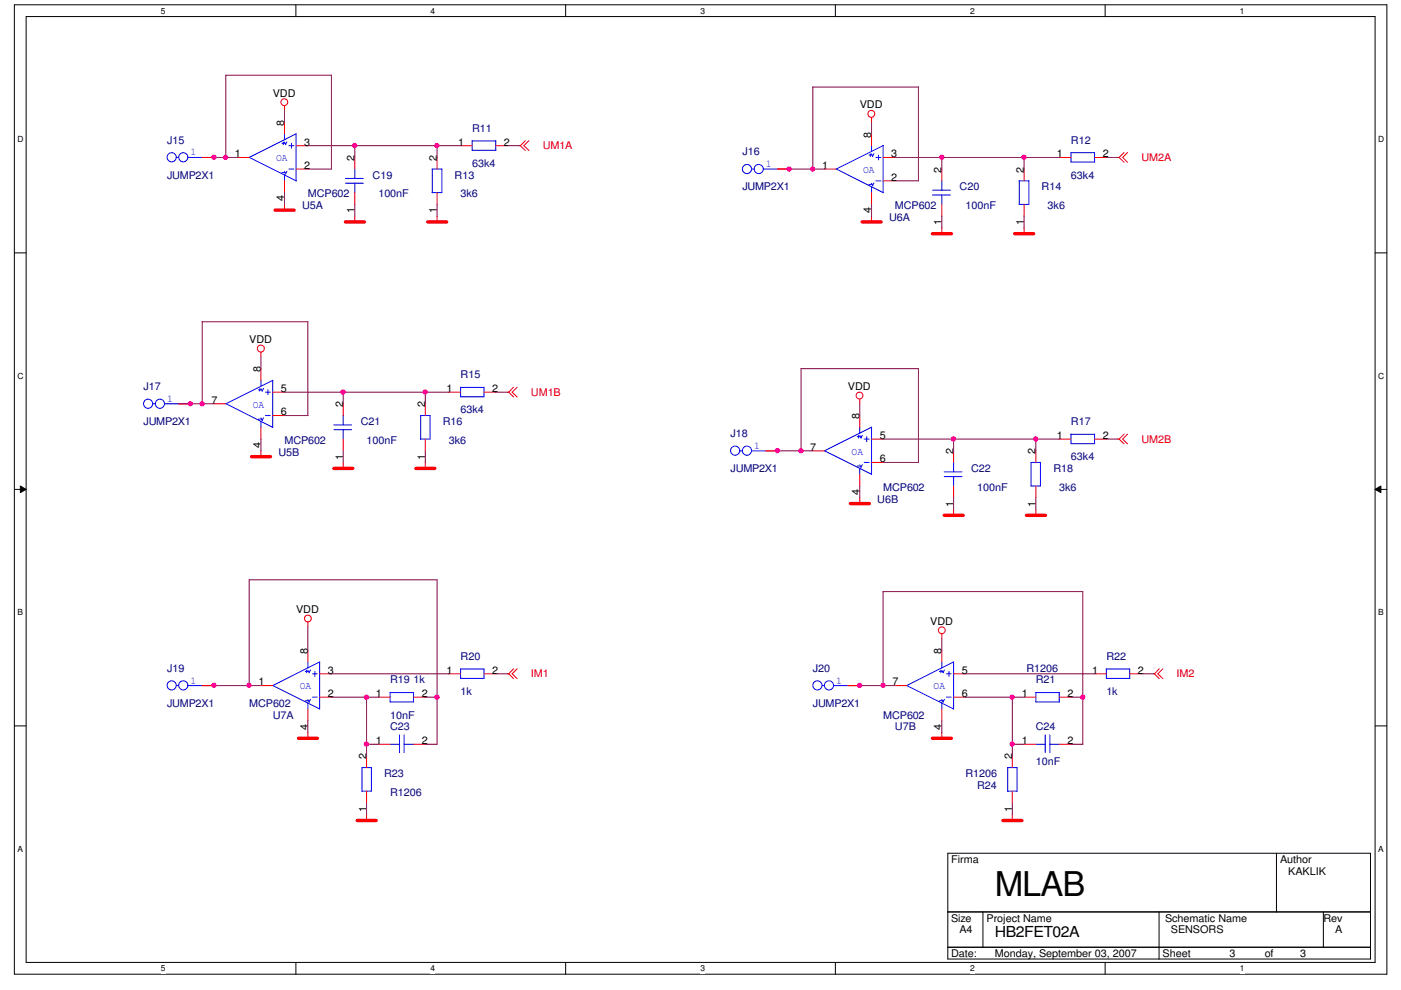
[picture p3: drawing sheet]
<svg xmlns="http://www.w3.org/2000/svg" width="297mm" height="210mm" viewBox="0 0 297 210" stroke-linecap="round" stroke-linejoin="round" font-family="sans-serif">
<path d="M3 1h291v205.6h-291zM5.5 3.5h286v200.6h-286z" fill="none" stroke="#000" stroke-width=".21"/>
<g fill="#fff">
<path d="M34.1 1.3h1v2h-1z"/>
<path d="M34.1 204.4h1v2h-1z"/>
</g>
<path d="M62.7 1v2.5M62.7 204.1v2.5" fill="none" stroke="#000" stroke-width=".21"/>
<g fill="#fff">
<path d="M91.3 1.3h1v2h-1z"/>
<path d="M91.3 204.4h1v2h-1z"/>
</g>
<path d="M119.9 1v2.5M119.9 204.1v2.5" fill="none" stroke="#000" stroke-width=".21"/>
<g fill="#fff">
<path d="M148.5 1.3h1v2h-1z"/>
<path d="M148.5 204.4h1v2h-1z"/>
</g>
<path d="M177.1 1v2.5M177.1 204.1v2.5" fill="none" stroke="#000" stroke-width=".21"/>
<g fill="#fff">
<path d="M205.7 1.3h1v2h-1z"/>
<path d="M205.7 204.4h1v2h-1z"/>
</g>
<path d="M234.3 1v2.5M234.3 204.1v2.5" fill="none" stroke="#000" stroke-width=".21"/>
<g fill="#fff">
<path d="M262.9 1.3h1v2h-1z"/>
<path d="M262.9 204.4h1v2h-1z"/>
<path d="M3.7 28.6h1.2v2h-1.2z"/>
<path d="M292.2 28.6h1.3v2h-1.3z"/>
<path d="M3.7 78.7h1.2v2h-1.2z"/>
<path d="M292.2 78.7h1.3v2h-1.3z"/>
</g>
<path d="M3 53.6h2.5M291.5 53.6h2.5" fill="none" stroke="#000" stroke-width=".21"/>
<g fill="#fff">
<path d="M3.7 128.9h1.1v2h-1.1z"/>
<path d="M292.2 128.9h1.1v2h-1.1z"/>
</g>
<path d="M3 103.8h2.5M4.3 103.1l1.2 .7-1.2 .7zM291.5 103.8l1.3-.7v1.4zM291.5 103.8h2.5" fill="none" stroke="#000" stroke-width=".21"/>
<path d="M4.3 103.1l1.2 .7-1.2 .7zM291.5 103.8l1.3-.7v1.4z" fill="#000"/>
<g fill="#fff">
<path d="M3.7 179h1.1v2h-1.1z"/>
<path d="M292.2 179h1.1v2h-1.1z"/>
</g>
<path d="M3 154h2.5M291.5 154h2.5M201 181h89.6v22.4h-89.6zM201 193.4h89.6M208.4 193.4v7.6M245.7 193.4v10.1M270.6 181v12.5M280.6 193.4v7.6M201 200.9h89.6" fill="none" stroke="#000" stroke-width=".21"/>
<g fill="none" stroke="#f00" stroke-width=".21">
<path d="M42.9 33.4h2.5M50.3 33.4h2.5M60.3 22.4v1M60.3 25.9v2.5M60.3 38.4v2.5M62.8 30.9h2.5M62.8 35.9h2.5M75.2 33.4v2.5M92.7 33.4v2.5M97.7 30.9h2.4M105.1 30.9h2.5M110.1 30.9h.2"/>
<path d="M110.3 30.9l1.1 1M111.4 29.8l-1.1 1.1M112.1 29.8l-1 1.1 1 1M164.8 35.9h2.5M174.8 35.9h2.5M184.8 24.9v1M184.8 28.4v2.5M187.2 33.4h2.5M187.2 38.4h2.5M199.7 35.9v2.5M217.1 35.9v2.5M224.6 33.4h2.5"/>
<path d="M232.1 33.4h2.5M237 33.4h.3M237.3 33.4l1 1M238.3 32.3l-1 1.1M239.1 32.3l-1.1 1.1 1.1 1M60.3 43.3v1.3M75.2 40.9v2.4M75.2 45.8v1.3M92.7 40.9v2.4M92.7 45.8v1.3M184.8 40.9v2.4M184.8 45.8v1.3"/>
<path d="M199.7 43.3v2.5M199.7 48.3v1.3M217.1 43.3v2.5M217.1 48.3v1.3M55.3 74.7v1M55.3 78.2v2.5M37.9 85.6h2.5M45.4 85.6h2.5M55.3 90.6v2.5M55.3 95.6v1.3M57.8 83.2h2.5M57.8 88.1h2.5"/>
<path d="M72.8 85.6v2.5M72.8 93.1v2.5M72.8 98.1v1.3M90.2 85.6v2.5M90.2 93.1v2.5M90.2 98.1v1.3M95.2 83.2h2.5M102.6 83.2h2.5M107.6 83.2h.3M107.9 83.2l1 1M108.9 82.1l-1 1.1M109.6 82.1l-1 1.1 1 1"/>
<path d="M162.3 95.6h2.5M172.3 95.6h2.5M182.3 84.6v1M182.3 88.1v2.5M184.8 93.1h2.4M184.8 98.1h2.4M202.2 95.6v2.5M219.6 95.6v2.5M224.6 93.1h2.5M232.1 93.1h2.5M237 93.1h.3M237.3 93.1l1 1"/>
<path d="M238.3 92.1l-1 1M239.1 92.1l-1.1 1 1.1 1M182.3 100.6v2.5M182.3 105.6v1.2M202.2 103.1v2.5M202.2 108.1v1.2M219.6 103.1v2.5M219.6 108.1v1.2M65.3 131.9v1.1M65.3 137.9v2.5M199.7 134.4v1M199.7 137.9v2.5"/>
<path d="M42.9 145.4h2.5M55.3 145.4h2.5M65.3 150.4v2.5M65.3 155.4v1.2M67.8 142.9h2.5M67.8 147.9h2.5M80.2 147.9h2.5M80.2 157.9h2.5M87.7 147.9h2.5M87.7 157.9h2.5M95.2 142.9h2.5M102.6 142.9h2.5"/>
<path d="M107.6 142.9h.3M107.9 142.9l1 1M108.9 141.9l-1 1M109.6 141.9l-1 1 1 1M179.8 145.4h2.5M189.7 145.4h2.5M199.7 150.4v2.5M199.7 155.4v1.2M202.2 142.9h2.5M202.2 147.9h2.5M217.1 147.9h2.5M217.1 157.9h2.5"/>
<path d="M224.6 147.9h2.5M224.6 157.9h2.5M232.1 142.9h2.5M239.5 142.9h2.5M244.5 142.9h.3M244.8 142.9l1 1M245.8 141.9l-1 1M246.5 141.9l-1 1 1 1M77.7 160.3v2.5M77.7 167.8v2.5M77.7 172.8v1.3M214.6 160.3v2.5"/>
<path d="M214.6 167.8v2.5M214.6 172.8v1.3"/>
<circle cx="60.3" cy="21.7" r=".72"/>
<circle cx="184.7" cy="24.1" r=".73"/>
<circle cx="55.3" cy="73.9" r=".75"/>
<circle cx="182.2" cy="83.9" r=".72"/>
<circle cx="65.3" cy="131.2" r=".72"/>
<circle cx="199.7" cy="133.7" r=".72"/>
</g>
<g fill="none" stroke="#f00" stroke-width=".72">
<path d="M58.3 44.6h4.1M73.2 47.1h4.1M90.7 47.1h4M182.8 47.1h4M197.7 49.6h4M215.1 49.6h4.1M53.3 96.9h4.1M70.8 99.4h4M88.2 99.4h4M180.3 106.8h4M200.2 109.3h4M217.6 109.3h4.1"/>
<path d="M63.3 156.6h4M197.7 156.6h4M75.7 174h4.1M212.6 174h4.1"/>
</g>
<g fill="none" stroke="#00f" stroke-width=".21">
<path d="M37.4 33.4h.5M39.8 33.4h3.1M59.8 30.4h.5M59.8 36.6h.5M60.1 30.1v.6M60.3 28.4v1.3M60.3 37.1v1.3M60.3 30.1l.3 .6M60.3 36.4l.3 .5M60.8 30.1l-.3 .5M60.8 36.3l-.3 .6M61.3 35.9h1"/>
<path d="M61.3 30.9h1M61.8 30.4v1.1M62.8 28.4v10l-10-5M62.8 28.4l-10 5M73.2 38.9h3.8M73.2 37.8h3.8M75.2 35.8v2M75.2 38.8v2.1M91.6 35.9h2.1v5h-2.1M91.6 35.9v5M100.1 29.9h5M100.1 29.8v2.1h5.1"/>
<path d="M105.1 29.8v2.1M159.3 35.9h.6M161.8 35.9h3M177.2 35.8l10 5.1M184.2 32.9h.6M184.2 39.1h.6M184.5 32.6v.6M184.8 30.9v1.3M184.8 39.6v1.3M184.8 32.6l.2 .6M184.8 38.9l.2 .5M185.3 32.6l-.3 .5"/>
<path d="M185.3 38.8l-.3 .6M185.7 38.4h1.1M185.7 33.4h1.1M186.3 32.9v1M187.2 30.9v10M187.3 30.9l-10 5M199.7 38.3v2M216.1 38.4h2M216.1 38.4v5M218.1 38.3v5h-2M227 32.4h5.1M227.1 32.3v2.1h5"/>
<path d="M232.1 32.3v2.1M197.7 41.4h3.8M197.7 40.3h3.8M199.7 41.3v2M32.4 85.6h.5M34.9 85.6h3M47.8 85.6l10 5M54.8 82.7h.5M54.8 88.9h.5M55.1 82.4v.6M55.3 80.7v1.3M55.3 89.4v1.2"/>
<path d="M55.3 88.6l.3 .6M55.9 82.4l-.3 .6-.3-.6M55.9 88.6l-.3 .6M56.3 88.1h1M56.3 83.2h1M56.8 82.7v1M57.8 80.7v10M57.9 80.6l-10 5M70.8 91.1h3.7M70.8 90.1h3.7M72.8 88.1v2M72.8 91.1v2"/>
<path d="M89.2 88.1h2M89.2 88.1v5.1M91.2 88.1v5h-2M97.6 82.2h5M97.7 82.1v2.1h5M102.6 82.1v2.1M156.8 95.6h.6M159.3 95.6h3M181.7 92.6h.6M181.7 98.8h.6M182 92.4v.5M182.3 90.6v1.3"/>
<path d="M182.3 99.3v1.3M182.3 92.4l.3 .5M182.3 98.6l.3 .5M182.8 92.3l-.3 .6M182.8 98.6l-.3 .5M183.2 93.1h1.1M183.2 98.1h1.1M183.8 92.6v1.1M184.8 90.6v10l-10.1-5M184.8 90.6l-10 5M202.2 98v2.1M218.6 98.1h2"/>
<path d="M218.6 98.1v5M220.6 98v5.1h-2M227 92.1h5.1M227.1 92.1v2h5M232.1 92.1v2M200.2 101.1h3.8M200.2 100.1h3.8M202.2 101v2.1M37.4 145.4h.5M39.8 145.4h3.1M57.8 145.4l10 5M64.7 142.4h.6"/>
<path d="M64.7 148.6h.6M65 142.2v.5M65.3 140.4v1.3M65.3 149.1v1.3M65.3 142.2l.3 .5M65.3 148.4l.3 .5M65.8 142.1l-.3 .6M65.8 148.3l-.3 .6M66.2 147.9h1.1M66.2 142.9h1.1M66.8 142.4v1.1M67.8 140.4v10"/>
<path d="M67.8 140.4l-10 5M82.7 146.9h5v2M82.7 146.9v2h5M82.7 157.9h2M84.7 155.9v3.7M85.7 157.9h2M85.7 155.9v3.7M97.6 141.9h5M97.7 141.9v2h5M102.6 141.9v2M174.3 145.4h.5M176.7 145.4h3.1"/>
<path d="M192.2 145.4l10 5M199.2 142.4h.5M199.2 148.6h.5M199.5 142.2v.5M199.7 140.4v1.3M199.7 149.1v1.3M199.7 142.2l.3 .5M199.7 148.4l.3 .5M200.2 142.1l-.3 .6M200.2 148.3l-.3 .6M200.7 147.9h1M200.7 142.9h1"/>
<path d="M201.2 142.4v1.1M202.2 140.4v10M202.2 140.4l-10 5M219.6 157.9h2.1M221.6 155.9v3.7M222.6 157.9h2M222.6 155.9v3.7M224.6 148.9v-2h-5v2h5M234.5 141.9h5M234.6 141.9v2h5M239.5 141.9v2M76.7 162.8h2"/>
<path d="M76.7 162.8v5.1M78.7 162.8v5h-2M213.6 162.8h2M213.7 162.8v5.1M215.6 162.8v5h-2"/>
<circle cx="36.4" cy="33.4" r=".97"/>
<circle cx="38.9" cy="33.4" r=".97"/>
<circle cx="158.4" cy="35.9" r=".97"/>
<circle cx="160.9" cy="35.9" r=".97"/>
<circle cx="31.4" cy="85.6" r=".97"/>
<circle cx="33.9" cy="85.6" r=".97"/>
<circle cx="155.9" cy="95.6" r=".97"/>
<circle cx="158.4" cy="95.6" r=".97"/>
<circle cx="36.4" cy="145.4" r=".97"/>
<circle cx="38.9" cy="145.4" r=".97"/>
<circle cx="173.3" cy="145.4" r=".97"/>
<circle cx="175.8" cy="145.4" r=".97"/>
</g>
<g fill="none" stroke="#800040" stroke-width=".21">
<path d="M47.8 16h22.5M47.9 16v17.4M70.3 15.9v20M194.7 18.4v20M194.7 18.5h-22.4v17.4M45.4 33.4h5M60.3 23.4v2.6M65.2 30.9h32.5M65.3 35.9h5M75.2 30.9v2.5M92.7 30.9v2.5M107.6 30.9h2.5"/>
<path d="M167.3 35.9h7.5M184.8 25.9v2.5M189.7 33.4h34.9M189.7 38.4h5.1M199.7 33.4v2.5M217.1 33.4v2.5M234.5 33.4h2.5M60.3 40.9v2.5M75.2 43.3v2.6M92.7 43.3v2.6M184.8 43.3v2.6M199.7 45.8v2.5"/>
<path d="M217.1 45.8v2.5M42.8 68.2h22.5v19.9M42.9 68.2v17.5M55.3 75.7v2.5M169.8 78.2h24.9M169.8 78.2v17.5M194.7 78.1v20M37.9 85.6h7.5M55.3 93.1v2.6M60.3 83.2h34.9M60.3 88.1h5M72.8 83.1v2.5"/>
<path d="M72.8 95.6v2.5M90.2 83.1v2.5M90.2 95.6v2.5M105.1 83.2h2.5M164.8 95.6h7.6M182.3 85.6v2.6M187.2 93.1h37.4M187.2 98.1h7.6M202.2 93.1v2.6M219.6 93.1v2.5M234.5 93.1h2.5M182.3 103.1v2.5"/>
<path d="M202.2 105.5v2.6M219.6 105.5v2.6M65.3 133v5M92.7 123v34.9M92.7 123h-39.9v22.5M199.7 135.4v2.6M229.6 125.4v32.5M229.6 125.5h-42.4v20M45.4 145.4h10M65.3 152.9v2.5M70.2 147.9h10.1M70.2 142.9h25"/>
<path d="M77.7 157.9h2.6M77.7 147.9v12.5M90.1 147.9h2.6M90.1 157.9h2.6M105.1 142.9h2.5M182.3 145.4h7.5M199.7 152.9v2.5M204.7 147.9h12.5M204.7 142.9h27.4M214.6 147.9v12.5M214.6 157.9h2.6M227.1 147.9h2.5"/>
<path d="M227.1 157.9h2.5M242 142.9h2.6M77.7 170.3v2.5M214.6 170.3v2.5"/>
</g>
<circle cx="72.7" cy="83.1" r=".47" fill="#f0f"/>
<circle cx="72.7" cy="83.1" r=".47" fill="none" stroke="#f0f" stroke-width=".21"/>
<circle cx="90.1" cy="83.1" r=".48" fill="#f0f"/>
<circle cx="90.1" cy="83.1" r=".48" fill="none" stroke="#f0f" stroke-width=".21"/>
<circle cx="75.2" cy="30.9" r=".48" fill="#f0f"/>
<circle cx="75.2" cy="30.9" r=".48" fill="none" stroke="#f0f" stroke-width=".21"/>
<circle cx="92.6" cy="30.9" r=".49" fill="#f0f"/>
<circle cx="92.6" cy="30.9" r=".49" fill="none" stroke="#f0f" stroke-width=".21"/>
<circle cx="199.7" cy="33.4" r=".47" fill="#f0f"/>
<circle cx="199.7" cy="33.4" r=".47" fill="none" stroke="#f0f" stroke-width=".21"/>
<circle cx="217.1" cy="33.4" r=".48" fill="#f0f"/>
<circle cx="217.1" cy="33.4" r=".48" fill="none" stroke="#f0f" stroke-width=".21"/>
<circle cx="219.6" cy="93.1" r=".49" fill="#f0f"/>
<circle cx="219.6" cy="93.1" r=".49" fill="none" stroke="#f0f" stroke-width=".21"/>
<circle cx="45.4" cy="33.4" r=".48" fill="#f0f"/>
<circle cx="45.4" cy="33.4" r=".48" fill="none" stroke="#f0f" stroke-width=".21"/>
<circle cx="164.8" cy="95.6" r=".48" fill="#f0f"/>
<circle cx="164.8" cy="95.6" r=".48" fill="none" stroke="#f0f" stroke-width=".21"/>
<circle cx="167.3" cy="35.9" r=".48" fill="#f0f"/>
<circle cx="167.3" cy="35.9" r=".48" fill="none" stroke="#f0f" stroke-width=".21"/>
<circle cx="214.6" cy="147.9" r=".48" fill="#f0f"/>
<circle cx="214.6" cy="147.9" r=".48" fill="none" stroke="#f0f" stroke-width=".21"/>
<circle cx="214.6" cy="157.8" r=".48" fill="#f0f"/>
<circle cx="214.6" cy="157.8" r=".48" fill="none" stroke="#f0f" stroke-width=".21"/>
<circle cx="229.6" cy="147.9" r=".48" fill="#f0f"/>
<circle cx="229.6" cy="147.9" r=".48" fill="none" stroke="#f0f" stroke-width=".21"/>
<circle cx="182.3" cy="145.4" r=".48" fill="#f0f"/>
<circle cx="182.3" cy="145.4" r=".48" fill="none" stroke="#f0f" stroke-width=".21"/>
<circle cx="187.2" cy="145.4" r=".47" fill="#f0f"/>
<circle cx="187.2" cy="145.4" r=".47" fill="none" stroke="#f0f" stroke-width=".21"/>
<circle cx="45.4" cy="145.4" r=".48" fill="#f0f"/>
<circle cx="45.4" cy="145.4" r=".48" fill="none" stroke="#f0f" stroke-width=".21"/>
<circle cx="77.7" cy="157.8" r=".48" fill="#f0f"/>
<circle cx="77.7" cy="157.8" r=".48" fill="none" stroke="#f0f" stroke-width=".21"/>
<circle cx="47.8" cy="33.4" r=".47" fill="#f0f"/>
<circle cx="47.8" cy="33.4" r=".47" fill="none" stroke="#f0f" stroke-width=".21"/>
<circle cx="172.3" cy="35.9" r=".47" fill="#f0f"/>
<circle cx="172.3" cy="35.9" r=".47" fill="none" stroke="#f0f" stroke-width=".21"/>
<circle cx="202.2" cy="93.1" r=".49" fill="#f0f"/>
<circle cx="202.2" cy="93.1" r=".49" fill="none" stroke="#f0f" stroke-width=".21"/>
<circle cx="169.8" cy="95.6" r=".48" fill="#f0f"/>
<circle cx="169.8" cy="95.6" r=".48" fill="none" stroke="#f0f" stroke-width=".21"/>
<circle cx="40.4" cy="85.6" r=".48" fill="#f0f"/>
<circle cx="40.4" cy="85.6" r=".48" fill="none" stroke="#f0f" stroke-width=".21"/>
<circle cx="42.9" cy="85.6" r=".48" fill="#f0f"/>
<circle cx="42.9" cy="85.6" r=".48" fill="none" stroke="#f0f" stroke-width=".21"/>
<circle cx="77.7" cy="147.9" r=".48" fill="#f0f"/>
<circle cx="77.7" cy="147.9" r=".48" fill="none" stroke="#f0f" stroke-width=".21"/>
<circle cx="52.8" cy="145.4" r=".48" fill="#f0f"/>
<circle cx="52.8" cy="145.4" r=".48" fill="none" stroke="#f0f" stroke-width=".21"/>
<circle cx="92.6" cy="147.9" r=".48" fill="#f0f"/>
<circle cx="92.6" cy="147.9" r=".48" fill="none" stroke="#f0f" stroke-width=".21"/>
<text font-size="7.2" x="210.9" y="189.9">MLAB</text>
<text font-size="3.2" x="210.9" y="198.8">HB2FET02A</text>
<g font-size="2.2">
<text x="57.8" y="20.5">VDD</text>
<text x="182.3" y="23">VDD</text>
<text x="60.3" y="26.7" transform="rotate(-90 60.3 26.7)">8</text>
<text x="184.7" y="29.2" transform="rotate(-90 184.7 29.2)">8</text>
<text x="49.8" y="33.4">1</text>
<text x="64.5" y="35.8">2</text>
<text x="64.5" y="30.9">3</text>
<text x="75.2" y="34.1" transform="rotate(-90 75.2 34.1)">2</text>
<text x="92.6" y="34.1" transform="rotate(-90 92.6 34.1)">2</text>
<text x="97.1" y="30.9">1</text>
<text x="106.8" y="30.9">2</text>
<text x="174.3" y="35.8">1</text>
<text x="189" y="33.4">3</text>
<text x="224.1" y="33.4">1</text>
<text x="233.8" y="33.4">2</text>
<text x="189" y="38.3">2</text>
<text x="199.6" y="36.6" transform="rotate(-90 199.6 36.6)">2</text>
<text x="217.1" y="36.6" transform="rotate(-90 217.1 36.6)">2</text>
<text x="60.3" y="42.7" transform="rotate(-90 60.3 42.7)">4</text>
<text x="75.2" y="45.2" transform="rotate(-90 75.2 45.2)">1</text>
<text x="92.6" y="45.2" transform="rotate(-90 92.6 45.2)">1</text>
<text x="184.7" y="45.2" transform="rotate(-90 184.7 45.2)">4</text>
<text x="199.6" y="47.7" transform="rotate(-90 199.6 47.7)">1</text>
<text x="217.1" y="47.7" transform="rotate(-90 217.1 47.7)">1</text>
<text x="52.8" y="72.8">VDD</text>
<text x="55.3" y="79" transform="rotate(-90 55.3 79)">8</text>
<text x="59.6" y="83.1">5</text>
<text x="94.7" y="83.1">1</text>
<text x="104.3" y="83.1">2</text>
<text x="179.8" y="82.7">VDD</text>
<text x="44.9" y="85.6">7</text>
<text x="59.6" y="88.1">6</text>
<text x="72.7" y="86.4" transform="rotate(-90 72.7 86.4)">2</text>
<text x="90.1" y="86.4" transform="rotate(-90 90.1 86.4)">2</text>
<text x="182.2" y="88.9" transform="rotate(-90 182.2 88.9)">8</text>
<text x="55.3" y="95" transform="rotate(-90 55.3 95)">4</text>
<text x="171.8" y="95.6">7</text>
<text x="186.5" y="93.1">5</text>
<text x="224.1" y="93.1">1</text>
<text x="233.8" y="93.1">2</text>
<text x="72.7" y="97.5" transform="rotate(-90 72.7 97.5)">1</text>
<text x="90.1" y="97.5" transform="rotate(-90 90.1 97.5)">1</text>
<text x="186.5" y="98">6</text>
<text x="202.1" y="96.4" transform="rotate(-90 202.1 96.4)">2</text>
<text x="219.6" y="96.4" transform="rotate(-90 219.6 96.4)">2</text>
<text x="182.2" y="104.9" transform="rotate(-90 182.2 104.9)">4</text>
<text x="202.1" y="107.4" transform="rotate(-90 202.1 107.4)">1</text>
<text x="219.6" y="107.4" transform="rotate(-90 219.6 107.4)">1</text>
<text x="62.8" y="130">VDD</text>
<text x="197.2" y="132.5">VDD</text>
<text x="65.2" y="138.7" transform="rotate(-90 65.2 138.7)">8</text>
<text x="69.5" y="142.9">3</text>
<text x="94.7" y="142.9">1</text>
<text x="104.3" y="142.9">2</text>
<text x="199.6" y="138.7" transform="rotate(-90 199.6 138.7)">8</text>
<text x="203.9" y="142.9">5</text>
<text x="231.6" y="142.9">1</text>
<text x="241.3" y="142.9">2</text>
<text x="54.8" y="145.4">1</text>
<text x="69.5" y="147.8">2</text>
<text x="79.7" y="147.8">1</text>
<text x="89.4" y="147.8">2</text>
<text x="189.2" y="145.4">7</text>
<text x="203.9" y="147.8">6</text>
<text x="216.6" y="147.8">1</text>
<text x="226.3" y="147.8">2</text>
<text x="65.2" y="154.7" transform="rotate(-90 65.2 154.7)">4</text>
<text x="199.6" y="154.7" transform="rotate(-90 199.6 154.7)">4</text>
<text x="77.7" y="161.1" transform="rotate(-90 77.7 161.1)">2</text>
<text x="79.7" y="157.8">1</text>
<text x="89.4" y="157.8">2</text>
<text x="214.6" y="161.1" transform="rotate(-90 214.6 161.1)">2</text>
<text x="216.6" y="157.8">1</text>
<text x="226.3" y="157.8">2</text>
<text x="77.7" y="172.2" transform="rotate(-90 77.7 172.2)">1</text>
<text x="214.6" y="172.2" transform="rotate(-90 214.6 172.2)">1</text>
<text x="201.7" y="183">Firma</text>
<text x="271.4" y="183">Author</text>
<text x="273.1" y="185.5">KAKLIK</text>
<text x="201.7" y="195.5">Size</text>
<text x="203.5" y="198">A4</text>
<text x="209.2" y="195.5">Project Name</text>
<text x="247" y="195.5">Schematic Name</text>
<text x="248.2" y="198">SENSORS</text>
<text x="280.6" y="195.5">Rev</text>
<text x="283.1" y="198">A</text>
<text x="201.7" y="202.9">Date:</text>
<text x="210.9" y="202.9">Monday, September 03, 2007</text>
<text x="246.5" y="202.9">Sheet</text>
<text x="260.7" y="202.9">3</text>
<text x="268.1" y="202.9">of</text>
<text x="275.6" y="202.9">3</text>
</g>
<g font-size="2.2" fill="#000080">
<text x="100.1" y="27.9">R11</text>
<text x="35.4" y="30.4">J15</text>
<text x="100.1" y="35.4">63k4</text>
<text x="157.4" y="32.9">J16</text>
<text x="227.1" y="30.4">R12</text>
<text x="35.4" y="37.9">JUMP2X1</text>
<text x="65.3" y="41.9">MCP602</text>
<text x="79" y="37.9">C19</text>
<text x="80.2" y="41.9">100nF</text>
<text x="96.4" y="37.9">R13</text>
<text x="97.7" y="41.9">3k6</text>
<text x="157.4" y="40.4">JUMP2X1</text>
<text x="203.5" y="40.4">C20</text>
<text x="220.8" y="40.4">R14</text>
<text x="227.1" y="37.9">63k4</text>
<text x="64" y="44.4">U5A</text>
<text x="188.5" y="46.9">U6A</text>
<text x="189.7" y="44.4">MCP602</text>
<text x="204.7" y="44.4">100nF</text>
<text x="222.1" y="44.4">3k6</text>
<text x="30.4" y="82.7">J17</text>
<text x="97.7" y="80.2">R15</text>
<text x="97.7" y="87.7">63k4</text>
<text x="30.4" y="90.2">JUMP2X1</text>
<text x="60.3" y="94.1">MCP602</text>
<text x="76.5" y="90.2">C21</text>
<text x="77.7" y="94.1">100nF</text>
<text x="93.9" y="90.2">R16</text>
<text x="95.2" y="94.1">3k6</text>
<text x="154.9" y="92.7">J18</text>
<text x="227.1" y="90.2">R17</text>
<text x="59.1" y="96.6">U5B</text>
<text x="154.9" y="100.1">JUMP2X1</text>
<text x="205.9" y="100.1">C22</text>
<text x="223.3" y="100.1">R18</text>
<text x="227.1" y="97.7">63k4</text>
<text x="186" y="106.6">U6B</text>
<text x="187.2" y="104.1">MCP602</text>
<text x="207.2" y="104.1">100nF</text>
<text x="224.6" y="104.1">3k6</text>
<text x="35.4" y="142.5">J19</text>
<text x="97.7" y="140">R20</text>
<text x="172.3" y="142.5">J20</text>
<text x="217.6" y="142.5">R1206</text>
<text x="234.6" y="140">R22</text>
<text x="35.4" y="149.9">JUMP2X1</text>
<text x="52.8" y="149.9">MCP602</text>
<text x="82.7" y="144.9">R19 1k</text>
<text x="97.7" y="147.4">1k</text>
<text x="172.3" y="149.9">JUMP2X1</text>
<text x="219.6" y="144.9">R21</text>
<text x="234.6" y="147.4">1k</text>
<text x="57.8" y="152.4">U7A</text>
<text x="82.7" y="154.9">C23</text>
<text x="82.7" y="152.4">10nF</text>
<text x="187.2" y="152.4">MCP602</text>
<text x="189.7" y="154.9">U7B</text>
<text x="219.6" y="154.9">C24</text>
<text x="81.4" y="164.8">R23</text>
<text x="204.7" y="164.8">R1206</text>
<text x="207.2" y="167.3">R24</text>
<text x="219.6" y="162.3">10nF</text>
<text x="82.7" y="168.8">R1206</text>
</g>
<g font-size="2.2" fill="#00f">
<text x="40.4" y="33">1</text>
<text x="58.5" y="34.2">OA</text>
<text x="162.3" y="35.4">1</text>
<text x="183" y="36.7">OA</text>
<text x="35.4" y="85.2">1</text>
<text x="53.6" y="86.5">OA</text>
<text x="159.9" y="95.2">1</text>
<text x="180.5" y="96.4">OA</text>
<text x="40.4" y="145">1</text>
<text x="63.5" y="146.2">OA</text>
<text x="177.3" y="145">1</text>
<text x="197.9" y="146.2">OA</text>
</g>
<g font-size="2.2" fill="#f00">
<text x="115.1" y="31.7">UM1A</text>
<text x="242" y="34.2">UM2A</text>
<text x="112.6" y="83.9">UM1B</text>
<text x="242" y="93.9">UM2B</text>
<text x="112.6" y="143.7">IM1</text>
<text x="249.5" y="143.7">IM2</text>
</g>
<g font-size="1.8">
<text x="34.1" y="2.9">5</text>
<text x="91.3" y="2.9">4</text>
<text x="148.5" y="2.9">3</text>
<text x="205.7" y="2.9">2</text>
<text x="262.9" y="2.9">1</text>
<text x="3.7" y="30.2">D</text>
<text x="292.2" y="30.2">D</text>
<text x="3.7" y="80.3">C</text>
<text x="292.2" y="80.3">C</text>
<text x="3.7" y="130.5">B</text>
<text x="292.2" y="130.5">B</text>
<text x="3.7" y="180.6">A</text>
<text x="292.2" y="180.6">A</text>
<text x="34.1" y="206">5</text>
<text x="91.3" y="206">4</text>
<text x="148.5" y="206">3</text>
<text x="205.7" y="206">2</text>
<text x="262.9" y="206">1</text>
</g>
</svg>
